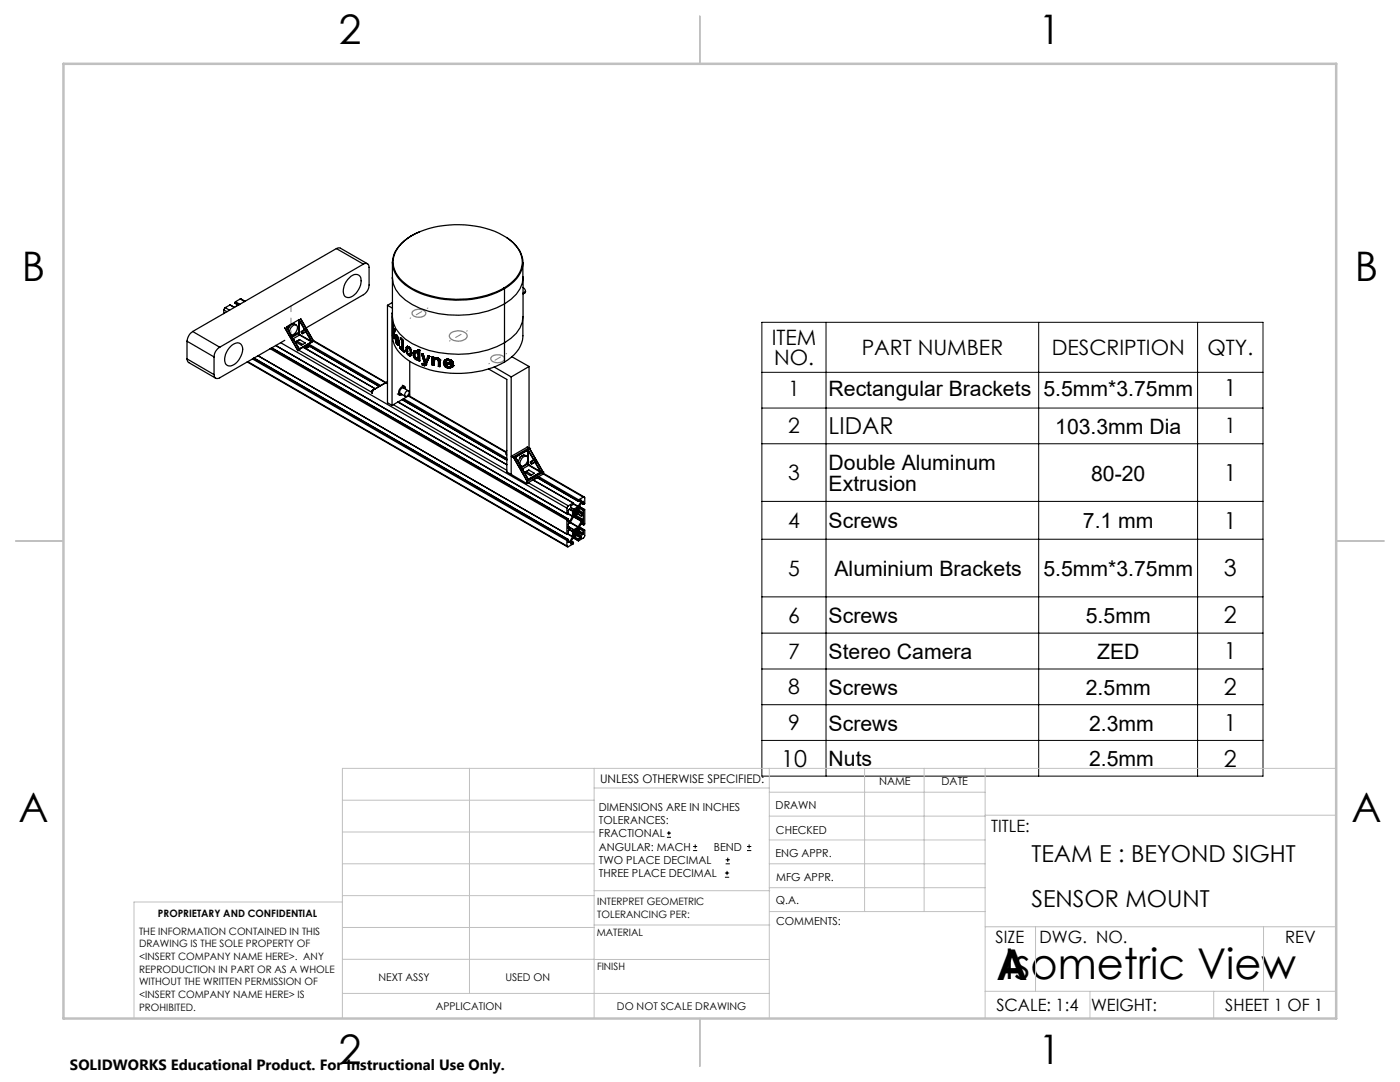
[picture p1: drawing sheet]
<svg xmlns="http://www.w3.org/2000/svg" width="279mm" height="216mm" viewBox="0 0 279 216" stroke-linecap="round" stroke-linejoin="round" font-family="sans-serif">
<g fill="none" stroke="#000" stroke-width=".2">
<path d="M152 64.3h100.1v90.6h-100.1zM152 74.3h100.1M164.9 64.3v90.6M207.3 64.3v90.6M239 64.3v90.6M152 81.4h100.1M152 88.5h100.1M152 100h100.1M152 107.6h100.1M152 119.1h100.1M152 126.3h100.1M152 133.5h100.1"/>
<path d="M152 140.6h100.1M152 147.7h100.1M133.1 167.1h.8M133.1 166.2h.8M133.5 165.8v.9M138.3 169.7h.8M138.3 168.9h.8M138.7 168.5v.8M144.7 175h.8M144.7 174.2h.8M144.8 172.4h.9M144.8 171.6h.9"/>
<path d="M145.1 173.8v.8M145.2 171.1v.9M149.1 169.7h.8M149.1 168.9h.8M149.5 168.5v.8"/>
</g>
<path d="M82.4 62.1a1.87 1.87 0 0 1 2.6 .3 1.56 1.56 0 0 1-2.4 .6h-.1a.56 .56 0 0 1-.1-.9zM89.9 66.5a2.46 2.46 0 0 1 3.3 .3 1.05 1.05 0 0 1-1.2 1.2 1.85 1.85 0 0 1-2.3-1zM98.1 71.2a1.83 1.83 0 0 1 2.6 .3 1.27 1.27 0 0 1-1.7 .9l-.6-.2-.3-.3a.48 .48 0 0 1 0-.7z" fill="none" stroke="#808080" stroke-width=".25"/>
<g fill="none" stroke="#c0c0c0" stroke-width=".2">
<path d="M68.3 159.7h50.3M93.7 153.3v44.9M118.6 153.3v49.9M118.6 157.2h34.9M153.5 153.3v49.9M153.5 158.1h43.1M172.5 153.3v28.6M184.4 153.3v28.6M196.6 153.3v49.9M266.7 153.3h-198.4v49.9M68.3 178.7h50.3M68.3 172.4h50.3"/>
<path d="M68.3 166h50.3M68.3 180h-41.6v23.2M118.6 177.7h35M153.5 167.6h43.1M153.5 162.8h43.1M153.5 172.4h43.1M153.5 177.1h43.1M196.6 162.7h70.1M68.3 198.2h85.2M68.3 191.4l85.2 .1M68.3 185.1h50.3M118.6 184.6h35"/>
<path d="M153.6 181.9h43M196.6 197.8h70.1M196.6 184.9h70.1M206.7 184.9v12.9M217.5 197.8v5.4M242.2 197.8v5.4M252.2 184.9v12.9"/>
</g>
<path d="M139.7 3.2v9.5M3.1 107.9h9.6M266.7 107.9h9.5M139.7 203.2v9.6" fill="none" stroke="#c0c0c0" stroke-width=".25"/>
<path d="M12.7 12.7h254v190.5h-254z" fill="none" stroke="#c0c0c0" stroke-width=".5"/>
<path d="M85.4 61.5l-3.6 2M93.3 66l-3.6 2M101.1 70.5l-3.5 2.1" fill="none" stroke="#808080" stroke-width=".2" stroke-dasharray="15.2 1.3 1.3 1.3" stroke-dashoffset="15.1"/>
<path d="M58.1 61v6.2" fill="none" stroke="#808080" stroke-width=".2" stroke-dasharray="15.2 1.3 1.3 1.3" stroke-dashoffset="14.1"/>
<g fill="none" stroke="#000" stroke-width=".25">
<path d="M47.9 59.7l1 .4M47.9 59.7l-.9 .5M47.9 59.7l.9 .5M67.1 49.6l.5-.1h.3l5.4 3.1M67.1 49.6l5.4 3.1M67.1 49.6l-28.6 16.5M69.7 55.5a1.25 1.25 0 0 1 1.2-.8 1.25 1.25 0 0 1 1.1 .9 3.4 3.4 0 0 1-2.6 3.8 1.13 1.13 0 0 1-.9-1.5l.4-1.3zM72.5 52.7a.69 .69 0 0 1 .8-.1 .69 .69 0 0 1 .4 .7v3.6a2.29 2.29 0 0 1-1.2 1.9l-11.4 6.6M72.5 52.7l-28.6 16.6M78.3 52.4v10.7a5.4 5.4 0 0 0 2.6 4.6 19.6 19.6 0 0 0 16.5 2.1 11 11 0 0 0 6.4-4.4l.4-1.2 .2-1.1M78.3 52.4a6.5 6.5 0 0 0 4 5.3 20.2 20.2 0 0 0 18.4-.1M81.4 47.6a6.2 6.2 0 0 0-3.1 4.8"/>
<path d="M82.1 47.1h.1M82.1 47.1l-.7 .4M82.1 47.1a6.2 6.2 0 0 0-3.6 5.6 7.2 7.2 0 0 0 4.6 5.3 20.3 20.3 0 0 0 17.5-.5M82.1 47.1a20 20 0 0 1 19 .3 5.6 5.6 0 0 1 2.9 6.3l-.2 .6a7.9 7.9 0 0 1-3.2 3.2M83.7 46.2l-1.6 .9M100.6 57.5l.1 .1M100.7 57.6v14.6M101.3 47.5l.4 .3M101.7 47.8a6.2 6.2 0 0 1 2.7 4.6M104.4 55.2a5.1 5.1 0 0 1-2.4 4.5 19.2 19.2 0 0 1-16.4 2.4 11.5 11.5 0 0 1-6.6-4.3l-.5-1.1-.2-1.3M104.4 52.4v14.6a6.3 6.3 0 0 1-3.7 5.2M104.4 52.4a6.3 6.3 0 0 1-3.7 5.2"/>
<path d="M104.4 57.4l.3 .3 .2 .5M104.9 58.2l-.5 .5M104.9 58.2l-.5 .3M37.3 71.6l.1 .5 .3 .3 5.3 3.1M37.3 68.1l5.4 3.1M37.3 71.6l5.4 3.2M37.3 68.1v3.5M38.5 66.1a2.69 2.69 0 0 0-1.2 2M38.5 66.1l5.4 3.2M42.7 71.2v3.6M43.9 69.3a2.29 2.29 0 0 0-1.2 1.9M44.7 61.8v.8"/>
<path d="M44.7 61.8l.6 .4M44.9 61.4l-.2 .4M44.9 61.4l.9 .5M45.9 60.9l.9 .4zM45.9 60.9l-1 .5M46 69.1l.4-.3a1.21 1.21 0 0 1 1.5-.2 1.21 1.21 0 0 1 .5 1.5 3.3 3.3 0 0 1-2.7 2.9 1.56 1.56 0 0 1-.7-2.3l.4-.9zM46.9 60.5l.7 .4M46.9 60.4v.1M46.9 60.4l.8 .4M47 60.2l-.1 .2M47 60.2l.9 .5M47.4 60.8l-.3 .3"/>
<path d="M49.3 72.2l63.9 36.9M49.4 72.1l63.7 36.8M50.4 71.6l62.7 36.2M50.6 71.5l62.6 36.2M50.7 71.5l62.6 36.1M50.7 71.4l62.7 36.2M51.5 71l61.7 35.6M53.9 69.6l59.2 34.2M54.1 69.5l59.1 34.1M54.2 69.4l59.1 34.1M54.2 69.4l59.2 34.1M55 68.9l58.2 33.7"/>
<path d="M55 68.9l58.1 33.6M56 68.4l57.1 33M56.8 67.9l-12.9 7.5a.69 .69 0 0 1-.8 .1 .69 .69 0 0 1-.4-.7M56.8 65.4l2.6 4.5M57.2 65.2v.1M57.2 65.3h.1M57.2 65.2h.1M57.2 65.3l1.1 1.9M57.2 65.3l1 1.9M57.7 66.3a1.44 1.44 0 0 1 1.4-1.5 1.28 1.28 0 0 1-.6 2l-.4 .1M58.2 67.2l.1 .1M58.2 67.2h.1"/>
<path d="M58.2 67.2v.1M58.2 67.3h.1M58.2 67.3l.3 .4M58.3 67.2v.1M58.3 67.3l.2 .3M58.4 64.7l-.5 .2-.5 .8M58.5 67.6v.1M58.5 67.6l.1 .1M58.5 67.7h.1M58.6 67.7h.1M58.6 67.7l1 1.8M58.6 67.7l1.1 1.8"/>
<path d="M59.1 64.9l-.3-.2a1.21 1.21 0 0 0-1.3 1.1M59.3 68.1l1.1 .6M59.3 68.1l-.3 .1M59.4 69.9v.1M59.4 69.9h.1M59.4 69.9l.1 .1M59.6 69.8l14.7 8.5M59.6 69.5l.2 .1M59.6 66.5l.2 .4M59.6 63.8l.1 .1M59.6 66.5h.1M59.6 63.8l-2.4 1.4"/>
<path d="M59.6 63.8v2.7M59.6 66.3l-1.4 .8M59.6 66.5l-1.3 .8M59.7 69.5v.1M59.7 63.7l.1 .2M59.7 69.5h-.1M59.7 69.5l.1 .1M59.7 66.5l.1 .3M59.7 63.9l1 1.8M59.7 63.9v2.6M59.7 69.6h.1M59.8 69.6h.1"/>
<path d="M59.8 63.9h-.1M59.8 63.9l1 1.8M59.8 66.9l2.4 1.3M59.8 67.8l1.1 .6-.8 .5-1.1-.7M59.8 67.8l-.8 .4M59.8 67.8l-.5 .3M59.8 66.9l-1.3 .7M59.8 66.8v.1M59.8 66.8l2.3 1.3M60 63.6l2.6 4.5M60.1 66.1v.3l.3 .2M60.1 66.1l.1 .1"/>
<path d="M60.2 66.2l.1 .3h.1M60.3 66.1v.3l.2 .1M60.3 66.1l-.1 .1M60.4 66.5v.1M60.5 69.3l14.4 8.3M60.6 69.3l14.3 8.3M60.7 65.7v.1M60.7 65.8h.1M60.7 65.8l-.6 .3M60.8 65.7h-.1M60.8 65.7v.1M60.8 65.8l-.6 .4"/>
<path d="M60.9 65.8l-.6 .3M60.9 65.8h-.1M60.9 65.7h.1M60.9 65.7v.1M60.9 65.7l.3 .5M60.9 65.7h-.1M60.9 65.7l.2 .4M61 66.3h.1M61 66.1h.1M61 66.1v.2M61 66.1l.1 .1M61 66.3l-.6 .3"/>
<path d="M61 66.1l-.6 .4M61 69.5l.8-.4zM61.1 66.3l1 1.8M61.1 66.2v.1M61.1 66.1l.1 .1M61.1 66.2l1.1 1.9M61.2 66.2h-.1M61.6 68.9l-.9 .5M61.6 68.8l14.2 8.2M61.6 68.9l14.1 8.2M61.6 69l14.1 8.1M61.7 68.7l14.3 8.2"/>
<path d="M62.1 68.1l.1 .1M62.2 68.2v.1M62.2 68.2l-2.4 1.4M62.2 68.1v.2M62.2 68.1h-.1M62.2 68.3l-2.4 1.3M62.5 67.9l14.5 8.4M62.6 68.1h.1M62.6 68.1l-3.2 1.8M62.6 68.1l14.3 8.3M74.3 78h.1M74.3 78v.5"/>
<path d="M74.3 77.9v.1M74.3 77.9h.1M76.9 76.4h.1M76.9 76.4h.2M76.9 76.4l-2.6 1.5M77 76.4l.3 .2M77.1 76.4h-.1M77.1 76.4l.2 .2M77.3 60.9v19.5l.9 .5M77.3 60.9l1 .6M77.3 76.2l-.4 .2M77.3 76.2l-.2 .2"/>
<path d="M78.3 63.4v3.6a6 6 0 0 0 3.2 4.9 20.2 20.2 0 0 0 19.2 .3M78.3 62.5l-.1 18.4M78.3 60.4l-1 .5M78.4 64.5v.2M78.4 64.5l.1 2.6M78.4 64.6v.2M78.4 64.7l.1 2.3M78.5 67.1l.1 .3M78.5 66.9v.2M78.6 67.4h.1M78.7 65.7l.1 .2M78.7 65.7l-.2 1.3"/>
<path d="M78.7 65.7h.1M78.8 65.9l-.2 1.5M78.8 65.9h.1M79 66.9h.1M79 66.9l-.1 .9 .2 .6M79 67.5l.4 .5M79 67.7l.6 .7M79 67.7l.1 .2M79 67.7h.1M79.1 67.3l.1-.1 .2 .8M79.1 67.3l-.1 .2M79.1 67.9v.3"/>
<path d="M79.1 67.7v.2M79.1 67.9v.2M79.1 67.9h.1M79.1 67.2v.1M79.1 68.4l.3 .5M79.1 68.2v.1M79.1 68.1l.1 .2M79.1 66.9h.1M79.1 66.9l.1 .1M79.1 68.4l.1 .3M79.1 68.1v.1M79.1 68.3l.1 .2"/>
<path d="M79.1 68.3h.1M79.2 68.3v.2M79.2 67l.1 .3M79.2 68.5l.1 .1M79.2 67l.2 .3M79.2 68.5h.1M79.2 67h.1M79.3 78.6l.4 .2M79.3 67.3l.1 .3M79.3 67.3h.1M79.4 67.3l.1 .3M79.4 68.5l.2 .2"/>
<path d="M79.4 68.5l-.1 .1M79.4 68.4l.2 .2M79.4 68.4v.1M79.4 68.9h.1M79.4 67.6l.1 .3M79.4 67.6h.1M79.5 68.8l-.1 .1M79.5 67.6l.1 .3M79.5 68.8h.1M79.5 67.9l.1 .4M79.5 67.9h.1M79.6 68.3v.1"/>
<path d="M79.6 68.7l-.1 .1M79.6 68.6l-.1 .2M79.6 68.4l-.5-.7 .5 .7M79.6 68.3h.1M79.6 68.4h.1M79.6 68.6v.1M79.8 78.5l1.1 .6M79.8 69.2l.4 .4M79.8 69.2v.2M79.8 69.4l.9 .9M79.8 69.4l.9 .8M79.8 69.2h.1"/>
<path d="M79.9 67.4l.4 .4M79.9 67.4v.2l.3 .3M79.9 69.3l.3 .3M79.9 67.4h.1M79.9 67.4l.5 .4M79.9 67.7l.3 .2M80.2 67.9v1.7M80.2 79.7l20.9 12.1M80.3 79.7l20.8 12.1M80.3 76.9l.5 .2M80.3 69.7l.4 .3M80.3 67.8v1.9"/>
<path d="M80.3 69.7h.1M80.3 67.8h.1M80.4 69.7l.3 .3M80.4 67.8v1.9M80.4 79.7l20.7 12M80.4 77.4l1.1 .6M80.5 79.6l20.6 11.9M80.7 77.5a.68 .68 0 0 0-.8 .2 .68 .68 0 0 0-.1 .8l.2 .1M80.7 70v.3M80.7 70h.1M80.7 70.2v.1M80.9 77.6v-.3a.57 .57 0 0 0-.6-.2 .57 .57 0 0 0-.4 .4l-.3 .8a.44 .44 0 0 0 .1 .5 .44 .44 0 0 0 .6-.1"/>
<path d="M80.9 78.3l.5-.3a.64 .64 0 0 1 .1 .7 .64 .64 0 0 1-.6 .4l-.1-.4zM81.1 69.2l-.1 .2a1.25 1.25 0 0 0 .9 1.6l.1-.1M81.1 69.2h.1M81.2 69.8v.3M81.2 69.8h.1M81.2 69.6l.1-.1a.54 .54 0 0 1 .5 .2 .54 .54 0 0 1 .1 .6v.3l-.2 .1M81.2 70.1l.1 .2M81.2 69.6v.2M81.2 70.1h.1M81.2 69.6h.1M81.3 70.3l.1 .3M81.3 70.3h.1"/>
<path d="M81.3 69.1l.2 .1M81.3 69.1l-.2 .1M81.3 69.1l.3 .1M81.3 69.1h.1M81.4 70.6l.1 .1M81.4 70.6h.1M81.4 70.6l.2 .1M81.5 79l19.5 11.3M81.5 70.7h.2M81.5 69.2l.3 .2M81.5 70.7h.1M81.5 69.2h.1"/>
<path d="M81.6 69.2l.2 .2M81.6 70.7h.1M81.6 79l19.4 11.2M81.7 70.7h.1M81.8 69.4l.2 .3M81.8 69.4h.1M81.8 72.1v6.7l-3.6 2.1M82 69.7l.1 .3M82 69.7h.1M82 70.9h.1M82.1 70.8l-.1 .1M82.1 70v.4"/>
<path d="M82.1 70h.1M82.1 70.8h.1M82.1 70.4v.4M82.1 70.4h.1M82.6 70.1a1.12 1.12 0 0 0 .7 1.7M82.6 70.1h.1M82.7 70.7v.3M82.7 70.7h.1M82.7 70.5a.39 .39 0 0 1 .5-.2 .39 .39 0 0 1 .2 .5 .57 .57 0 0 1-.2 .8M82.7 71l.1 .3M82.7 70.5v.2M82.7 70.5h.1"/>
<path d="M82.7 71h.1M82.8 70l.2 .1M82.8 70l-.2 .1M82.8 70h.1M82.8 71.3l.1 .1M82.8 71.2v.1M82.9 71.4l.1 .1M82.9 71.4h.1M83 70.1h.1M83 71.5l.2 .1M83 71.5h.1M83.1 70.1l.2 .1"/>
<path d="M83.1 70.1h.1M83.2 71.6h.1M83.3 71.8l.1-.2v.3l.3 .1M83.3 70.2h.1M83.3 71.8h.1M83.3 70.2l.1 .3M83.4 69.8l.3 .1M83.4 69.8v.8l-.1-.4M83.5 71.9l.2 .1M83.7 72h.1M83.7 69.9h.1M83.7 69.9v2.1"/>
<path d="M84.1 70.6l.3 .1M84.1 70.6l.4 .1M84.1 70.6h.1M84.1 70.6l.7 1.9M84.2 72.5l.3 .2M84.2 72.5v.3l.5 .2M84.2 72.5h.1M84.4 70.7l.5 1.5M84.4 70.7h.1M84.5 70.7l.4 1.5M84.5 72.7h.1M84.7 72.6l-.1 .1"/>
<path d="M84.8 72.5l-.1 .1M84.8 72.9l-.1 .1M84.8 72.9h.1M84.9 72.8l-.1 .1M84.9 72.8h.1M85 72.7l-.1 .1M85 72.7h.1M85.4 71l-.5 1.2M85.4 71l.3 .1M85.4 71l.4 .1M85.7 71.1l-.7 1.6M85.7 71.1h.1"/>
<path d="M85.8 71.1l-.8 1.6M86.3 71.3v1.5l.3 .1M86.3 71.3h.3M86.3 71.3h.1M86.3 72.8l.3 .1M86.6 72v.9M86.6 71.3v.3l.1-.1M86.6 71.3v.2M86.6 71.3h.1M86.6 72h.1M86.6 72.9h.1M86.6 71.8v.2"/>
<path d="M86.6 71.8l.4-.2a.44 .44 0 0 1 .5 .5v1M86.6 71.8h.1M86.7 71.5h.1M86.8 71.4l-.1 .1M86.8 71.4h.1M87 71.4h.1M87 71.4h-.2M87 71.4h.2M87.1 71.4l.4 .1M87.1 71.4h.1M87.2 71.4l.3 .1M87.5 73.1h.3"/>
<path d="M87.5 71.5l.2 .2M87.5 71.5h.1M87.7 71.7l.1 .2M87.7 71.7h.1M87.8 72.1v1M87.8 71.9v.2M87.8 71.9h.1M87.8 72.1h.1M87.8 73.1h.1M88.5 72.5l.3 .6M88.6 72.1l-.1 .4M88.8 71.9l-.2 .2"/>
<path d="M88.8 73.1l.2 .2M88.8 71.9h.1M88.9 72.6l1.6 .1M88.9 72.6v.2M88.9 72.4l1.2 .1M88.9 72.4h.1M88.9 72.2l.5-.3a.55 .55 0 0 1 .6 .6l-1.1-.1M88.9 72.2v.2M88.9 72.8l.1 .2M88.9 72.1v.3M88.9 72.8l.2 .2M88.9 72.8h.1"/>
<path d="M88.9 72.1v.1M89 71.7h.5M89 71.7l-.2 .2M89 73.3l.4 .1M89 73l.3 .1M89 71.7h.1M89 73h.1M89.1 71.7h.4M89.1 72l-.2 .1M89.3 73.1l.2 .1M89.3 73.1h.1M89.5 71.7l.4 .1"/>
<path d="M89.5 71.7h.1M89.5 73.2h.1M89.6 73.4h-.2M89.8 73.4h-.4M89.8 73.1l-.3 .1M89.9 71.8l.3 .2M89.9 71.8h.1M89.9 73.1h-.1M90 72.9l.4 .1M90 72.9l-.1 .2M90 72.9h.1M90.1 73.3l-.3 .1"/>
<path d="M90.1 73.3h.1M90.2 72l.2 .2M90.2 72h.1M90.3 73.2l-.2 .1M90.3 73.2h.1M90.4 72.2l.1 .4M90.4 73l-.1 .2M90.4 73h.1M90.4 72.2h.1M90.5 72.6v.1M90.5 72.6h.1M90.5 72.7h.1"/>
<path d="M97.5 73.6l3.6 2.1v18.5l.9 .5M98.6 73.2l3.4 2M102 75.2v19.5M102.2 71.2l3.4 1.9M105.6 73.1l-3.6 2.1M105.6 73.1v16.3M78.5 80.8l22.6 13M79.4 80.2l21.7 12.5M101.1 89.9l-.2 .4 .2 .5M102.1 91.1h.1M102.1 94.7h-.1M102.1 94.6l3 1.9 .2-.1"/>
<path d="M102.1 91.1l.3 .1M102.4 91.2l.1 .1M102.5 91.3h.1M102.5 91.3l2.6 4.6M102.5 91.3l2.7 4.6M102.9 91.3h.1M102.9 91.2v.2M102.9 91.2h.1M102.9 91.3l1.1 1.9M103.9 92.9l.1 .1M104 93.2v.1M104 93.3h.1"/>
<path d="M104 93.2h.1M104 93.3l.2 .4M104.1 91h.1M104.2 93.7h.1M104.2 93.6l.1 .1M104.2 91l-.4 .2v.2M104.3 93.7h.1M104.3 93.7l1 1.8M104.3 93.7l1.1 1.8M104.4 91.2l.2-.1a.5 .5 0 0 1 .7 0 .5 .5 0 0 1 0 .7 1.2 1.2 0 0 1-1.4 1.2l-.1-.4 .1-.6zM104.5 90.8l-.2 .1M105 94.1l1.1 .7"/>
<path d="M105 94.1l-.3 .2M105.1 91.1a1.02 1.02 0 0 0-1.6 .7v.4M105.1 95.9l.1 .2M105.2 95.9h-.1M105.2 95.9v.2M105.2 96.1v.3M105.2 96.1h.1M105.2 89.2l.4 .2M105.2 89.2l-3.1 1.9M105.3 89.8l.2 .1M105.3 89.8h.1M105.3 89.8l-2.4 1.4"/>
<path d="M105.3 95.5l.2 .1M105.3 92.6l.2 .3M105.3 89.8l.1 .1M105.3 92.6h.1M105.3 95.5h.1M105.3 89.8v1.5M105.3 91.9v.7M105.3 92.6l-1.3 .7M105.4 95.5l.1 .1M105.4 92.6l.2 .2M105.4 89.9v2.7M105.4 89.9l1.1 1.8"/>
<path d="M105.4 96.3l8 4.6M105.5 95.6h.1M105.5 89.9h-.1M105.5 89.9l1 1.8M105.5 92.9l2.4 1.3M105.5 92.9l-1.3 .7M105.6 89.4l.1 .1M105.6 92.8l-.1 .1M105.6 89.4h.1M105.6 89.4l-3.2 1.8M105.6 93.8l1 .6-.7 .5-1.2-.6M105.6 93.8l-.9 .5"/>
<path d="M105.6 92.8l2.2 1.3M105.6 93.8l-.6 .3M105.7 89.5h.1M105.7 89.5l2.6 4.6M105.7 89.5l-3.2 1.8M105.9 92.1v.3l.2 .2M105.9 92.1v.1M105.9 92.2v.2l.3 .1M106 92.1v.2l.2 .2M106 92.1l-.1 .1M106.2 92.5l-.1 .1M106.4 95.8l8 4.6"/>
<path d="M106.5 91.7v.1M106.5 91.8h.1M106.5 91.8l-.6 .3M106.5 91.7h.1M106.5 91.8l-.6 .4M106.6 91.8l-.6 .3M106.6 91.7v.1M106.6 91.8h.1M106.6 91.7l.3 .5M106.6 91.7h-.1M106.6 91.8l.3 .3M106.7 92.3h.1"/>
<path d="M106.7 92.3l-.6 .3M106.8 92.2l-.1 .1M106.8 92.2l.1 .1M106.8 92.2l-.6 .3M106.8 92.3l1 1.8M106.9 92.3h-.1M106.9 92.1v.1M106.9 92.1l-.1 .1M106.9 92.3l1 1.8M106.9 92.2v.1M107.2 95.3l-.8 .4 8 4.7M107.2 95.3l8.2 4.7"/>
<path d="M107.3 95.2l8.1 4.7M107.4 95.1l-.2 .2M107.5 95.1l8 4.6M107.8 94.1l.1 .1M107.9 94.2v.1M107.9 94.2l-2.4 1.4M107.9 94.1v.2M107.9 94.1h-.1M107.9 94.3l-2.4 1.3M108.3 94.1l.1 .2M108.3 94.1l.1 .1M108.3 94.1h.1"/>
<path d="M108.3 94.1l-3.1 1.8M108.3 94.6h.1M108.4 94.2h.1M108.4 94.2v.1M108.4 94.2v.4M108.4 94.4l8.2 4.8M108.4 94.3l-3.2 1.8M108.4 94.6l-3.2 1.8M108.4 94.5l8 4.7M108.4 94.6h.1M115.4 99.9v.1M115.5 99.7l-.1 .2"/>
<path d="M115.7 99.9l.3 .2M115.7 99.9l.3 .1M115.9 99.8l.1 .1M115.9 99.8l-.5 .2M116 99.9v.1M116.4 99.2l.3 .1v1.2l-.2 .1h-.1M116.4 99.2l-.9 .5M113.1 103.8v2.8h.2M113.1 101.4v1.1M113.1 107.8v1.1M113.2 107.7l-.1 .1M113.2 103.6l-.1 .2"/>
<path d="M113.3 107.6h.1v.6M113.3 103.5l.1 .6M113.3 107.6l-.1 .1M113.3 103.5l-.1 .1M113.3 102.5l1 .5M113.3 106.6l1 .5M113.4 102.4l.9 .6M113.4 106.5l.9 .5M113.4 100.9l-.3 .5M113.4 108.2h.1M113.4 104.1h.1M113.4 105.4l.1 .1"/>
<path d="M113.4 103.8l.3 .2M113.4 103.9l.2 .2M113.4 105.1l.3 .2M113.4 107.9l.3 .2M113.4 108l.2 .2M113.6 105.7l.7 .4M113.6 105.7l-.2 .2-.1 .7M113.6 101.6l.7 .4M113.6 101.6l-.2 .2v.6l-.3 .1M113.6 108.2h-.1M113.6 104.1h-.1M113.7 108.1l-.1 .1"/>
<path d="M113.7 104l-.1 .1M113.7 105.3h.1M113.7 105.3l-.2 .2M113.8 104.3l1.6 .9M113.8 105.3l.7 .4M113.8 105.3l-.4-.2 1.1 .6M113.8 104.2l1.6 .9M113.9 108.4v.1M113.9 101.2l.6 .4M114 108l.4 .2M114.3 107v.1M114.3 103h.1"/>
<path d="M114.3 107.1l-.6 1M114.3 102v1M114.3 106.1v.9M114.3 103l-.6 1M114.4 108.2v.3l-1 .6-.3-.2M114.4 100.4v.2l-.5 .4v.2M114.4 108.2l-.5 .3M114.4 100.4l-1 .5M114.4 107.3l1 .6M114.4 107.3l1 .5M114.4 107.2l-.5 1v.2M114.4 103.2l-.6 1.1-.4 .2v.9"/>
<path d="M114.4 100.6l1 .5M114.4 100.5l1 .5M114.4 103.1l1.6 .9M114.4 107.2l1 .5M114.5 102.1h.1M114.5 106.2h.1M114.5 106l.1 .2M114.5 101.9l.1 .2M114.5 101.9l.8 .4M114.5 106l.8 .4M114.5 105.9v.1M114.5 101.8v.1"/>
<path d="M114.5 101.8l.8 .5M114.5 103.1l1.6 .9M114.5 105.9l.8 .5M114.6 106.2v.3M114.6 106.5l-.1 .1a.17 .17 0 0 0 0 .2 .17 .17 0 0 0 .2 .1 .17 .17 0 0 0 .1-.3M114.6 102.1v.3M114.6 102.4a.18 .18 0 0 0-.2 .3 .18 .18 0 0 0 .3 .1 .18 .18 0 0 0 .1-.2M114.6 102.4l.2 .2M114.6 102.1l.5 .3M114.6 106.5l.2 .1M114.6 106.2l.5 .3M114.6 107.1l.9 .5"/>
<path d="M114.8 102.9l1.5 .9M114.8 105.9h-.3M114.8 101.8h-.3M114.8 101.8l-.1-.1 .6 .4M114.8 105.9l-.1-.1 .6 .4M114.9 102.8l1.5 .9M115 106.9l.9 .5M115.1 106.5l-.3 .1M115.1 105.7l.2-.2v.3M115.1 105.7l-.3 .2M115.1 102.4l-.3 .2M115.1 101.6l-.3 .2"/>
<path d="M115.1 101.6l.2 .1M115.1 105.7l.2 .1M115.2 106.8l.8 .4M115.3 106.2v.2M115.3 105.8v.4M115.3 102.1v.2M115.3 101.7v.4M115.3 106.4l-.2 .1M115.3 102.3l-.2 .1M115.3 101.4l-.2 .2M115.3 101.4h.1M115.3 101.4v.3"/>
<path d="M115.3 106.4h.1M115.3 102.3h.1M115.4 106.7l.6 .4M115.4 106.7l-1 .5M115.4 101.1l-.9 .5M115.4 105.2l-.9 .5M115.4 101v.1M115.4 105.1v.1M115.4 107.7v.1M115.5 107.6l-.1 .1M115.6 102.2l.6 .4M115.6 106.3l.6 .4"/>
<path d="M115.6 101.4l.8 .5M115.6 101.2l.9 .5M115.6 101.8l.8 .5M115.6 102.1l.7 .4M115.6 105.5l.8 .5M115.6 105.3l.9 .5M115.6 105.9l.8 .5M115.6 106.2l.7 .4M115.6 101.1l1 .6M115.6 105.2l1 .6M115.6 101.1l1.1 .6M115.6 105.2l1.1 .6"/>
<path d="M115.9 107.4l-.4 .2M116 100.1l-.6 .9M116 107.2l-.1 .2M116 100v.1M116 107.1v.1M116 104l-.6 1.1M116.1 104h-.1M116.3 100l.1 .1M116.3 100l-.7 1.2v1M116.3 104.1l.1 .1M116.3 104.1l-.7 1.1v1.1M116.3 102.8l-.3 .2-.6-.4-1 .6"/>
<path d="M116.3 102.8l.1 .1M116.3 106.6l-.1 .1M116.3 102.5l-.1 .1M116.3 103.8l-.2 .2M116.4 106.4l-.1 .2M116.4 102.3l-.1 .2M116.4 103.7l-.1 .1M116.4 100.6l-.4-.2 .5 .2M116.4 104.7l-.4-.2 .5 .2M116.4 100.1v.5M116.4 101.9v.4M116.4 102.9v.8"/>
<path d="M116.4 104.2v.5M116.4 106v.4M116.5 105.8l-.1 .2M116.5 101.7l-.1 .2M116.6 105.8h.1l-.1 1.4-1.2 .6M116.6 101.7h.1v2.8l-.2 .2h-.1M116.6 105.8h-.1M116.6 101.7h-.1"/>
</g>
<g font-size="8.5">
<text x="198.9" y="195.5">A</text>
<text x="200.6" y="195.4">Isometric View</text>
</g>
<g font-size="8.1">
<text x="67.6" y="8.9">2</text>
<text x="207.3" y="8.9">1</text>
<text x="4.4" y="56.2">B</text>
<text x="270.4" y="56.2">B</text>
<text x="3.7" y="164.1">A</text>
<text x="269.7" y="164.1">A</text>
<text x="67.6" y="212.4">2</text>
<text x="207.3" y="212.4">1</text>
</g>
<g font-size="4.7">
<text x="244.3" y="79.1">1</text>
<text x="165.4" y="86.7">LIDAR</text>
<text x="244.3" y="96">1</text>
<text x="244.3" y="105.5">1</text>
<text x="244.3" y="115">3</text>
<text x="244.3" y="124.4">2</text>
<text x="244.3" y="131.6">1</text>
<text x="244.3" y="138.7">2</text>
<text x="244.3" y="145.8">1</text>
<text x="155.9" y="153">10</text>
<text x="244.3" y="153">2</text>
<text x="205.8" y="171.9">TEAM E : BEYOND SIGHT</text>
<text x="205.8" y="181">SENSOR MOUNT</text>
</g>
<g font-size="4.2">
<text x="154" y="68.8">ITEM</text>
<text x="172" y="70.8">PART NUMBER</text>
<text x="209.9" y="70.8">DESCRIPTION</text>
<text x="241" y="70.8">QTY.</text>
<text x="154.5" y="72.9">NO.</text>
<text x="157.3" y="79">1</text>
<text x="165.4" y="79">Rectangular Brackets</text>
<text x="208.2" y="79">5.5mm*3.75mm</text>
<text x="157.3" y="86.5">2</text>
<text x="210.6" y="86.6">103.3mm Dia</text>
<text x="244.4" y="86.5">1</text>
<text x="157.3" y="95.8">3</text>
<text x="165.4" y="93.8">Double Aluminum</text>
<text x="217.8" y="95.9">80-20</text>
<text x="165.4" y="98">Extrusion</text>
<text x="157.3" y="105.3">4</text>
<text x="165.4" y="105.4">Screws</text>
<text x="216.1" y="105.4">7.1 mm</text>
<text x="157.3" y="114.8">5</text>
<text x="166.5" y="114.9">Aluminium Brackets</text>
<text x="208.2" y="114.9">5.5mm*3.75mm</text>
<text x="157.3" y="124.2">6</text>
<text x="165.4" y="124.3">Screws</text>
<text x="216.7" y="124.3">5.5mm</text>
<text x="157.3" y="131.4">7</text>
<text x="165.4" y="131.5">Stereo Camera</text>
<text x="218.9" y="131.5">ZED</text>
<text x="157.3" y="138.6">8</text>
<text x="165.4" y="138.6">Screws</text>
<text x="216.7" y="138.6">2.5mm</text>
<text x="157.3" y="145.7">9</text>
<text x="165.4" y="145.8">Screws</text>
<text x="217.4" y="145.8">2.3mm</text>
<text x="165.4" y="152.9">Nuts</text>
<text x="217.4" y="152.9">2.5mm</text>
</g>
<g font-size="3.4">
<text x="197.8" y="166">TITLE:</text>
<text x="198.7" y="188.1">SIZE</text>
<text x="207.5" y="188.1">DWG. NO.</text>
<text x="256.5" y="188.2">REV</text>
<text x="198.8" y="201.7">SCALE: 1:4</text>
<text x="217.7" y="201.8">WEIGHT:</text>
<text x="244.5" y="201.7">SHEET 1 OF 1</text>
</g>
<text font-size="3" x="14" y="213.5">SOLIDWORKS Educational Product. For Instructional Use Only.</text>
<text font-size="2.4" x="119.8" y="156.2">UNLESS OTHERWISE SPECIFIED:</text>
<g font-size="2.2">
<text x="119.5" y="161.8">DIMENSIONS ARE IN INCHES</text>
<text x="154.8" y="161.4">DRAWN</text>
<text x="175.4" y="156.6">NAME</text>
<text x="187.9" y="156.7">DATE</text>
<text x="119.5" y="164.4">TOLERANCES:</text>
<text x="119.5" y="167.1">FRACTIONAL</text>
<text x="154.9" y="166.3">CHECKED</text>
<text x="119.5" y="169.7">ANGULAR: MACH</text>
<text x="119.5" y="172.4">TWO PLACE DECIMAL</text>
<text x="142.5" y="169.7">BEND</text>
<text x="154.8" y="171">ENG APPR.</text>
<text x="119.5" y="175">THREE PLACE DECIMAL</text>
<text x="154.9" y="175.7">MFG APPR.</text>
<text x="154.9" y="180.4">Q.A.</text>
<text x="154.9" y="184.6">COMMENTS:</text>
</g>
<g font-size="2.1">
<text x="75.5" y="195.7">NEXT ASSY</text>
<text x="100.9" y="195.7">USED ON</text>
<text x="86.9" y="201.5">APPLICATION</text>
<text x="123.1" y="201.6">DO NOT SCALE DRAWING</text>
</g>
<g font-size="2">
<text x="31.5" y="182.9">PROPRIETARY AND CONFIDENTIAL</text>
<text x="119.2" y="180.6">INTERPRET GEOMETRIC</text>
<text x="119.2" y="183.1">TOLERANCING PER:</text>
<text x="27.8" y="186.5">THE INFORMATION CONTAINED IN THIS</text>
<text x="27.8" y="189">DRAWING IS THE SOLE PROPERTY OF</text>
<text x="27.8" y="191.6">&lt;INSERT COMPANY NAME HERE&gt;. ANY</text>
<text x="119.1" y="186.7">MATERIAL</text>
<text x="27.8" y="194.1">REPRODUCTION IN PART OR AS A WHOLE</text>
<text x="27.8" y="196.6">WITHOUT THE WRITTEN PERMISSION OF</text>
<text x="119.1" y="193.5">FINISH</text>
<text x="27.8" y="199.1">&lt;INSERT COMPANY NAME HERE&gt; IS</text>
<text x="27.8" y="201.7">PROHIBITED.</text>
</g>
</svg>
